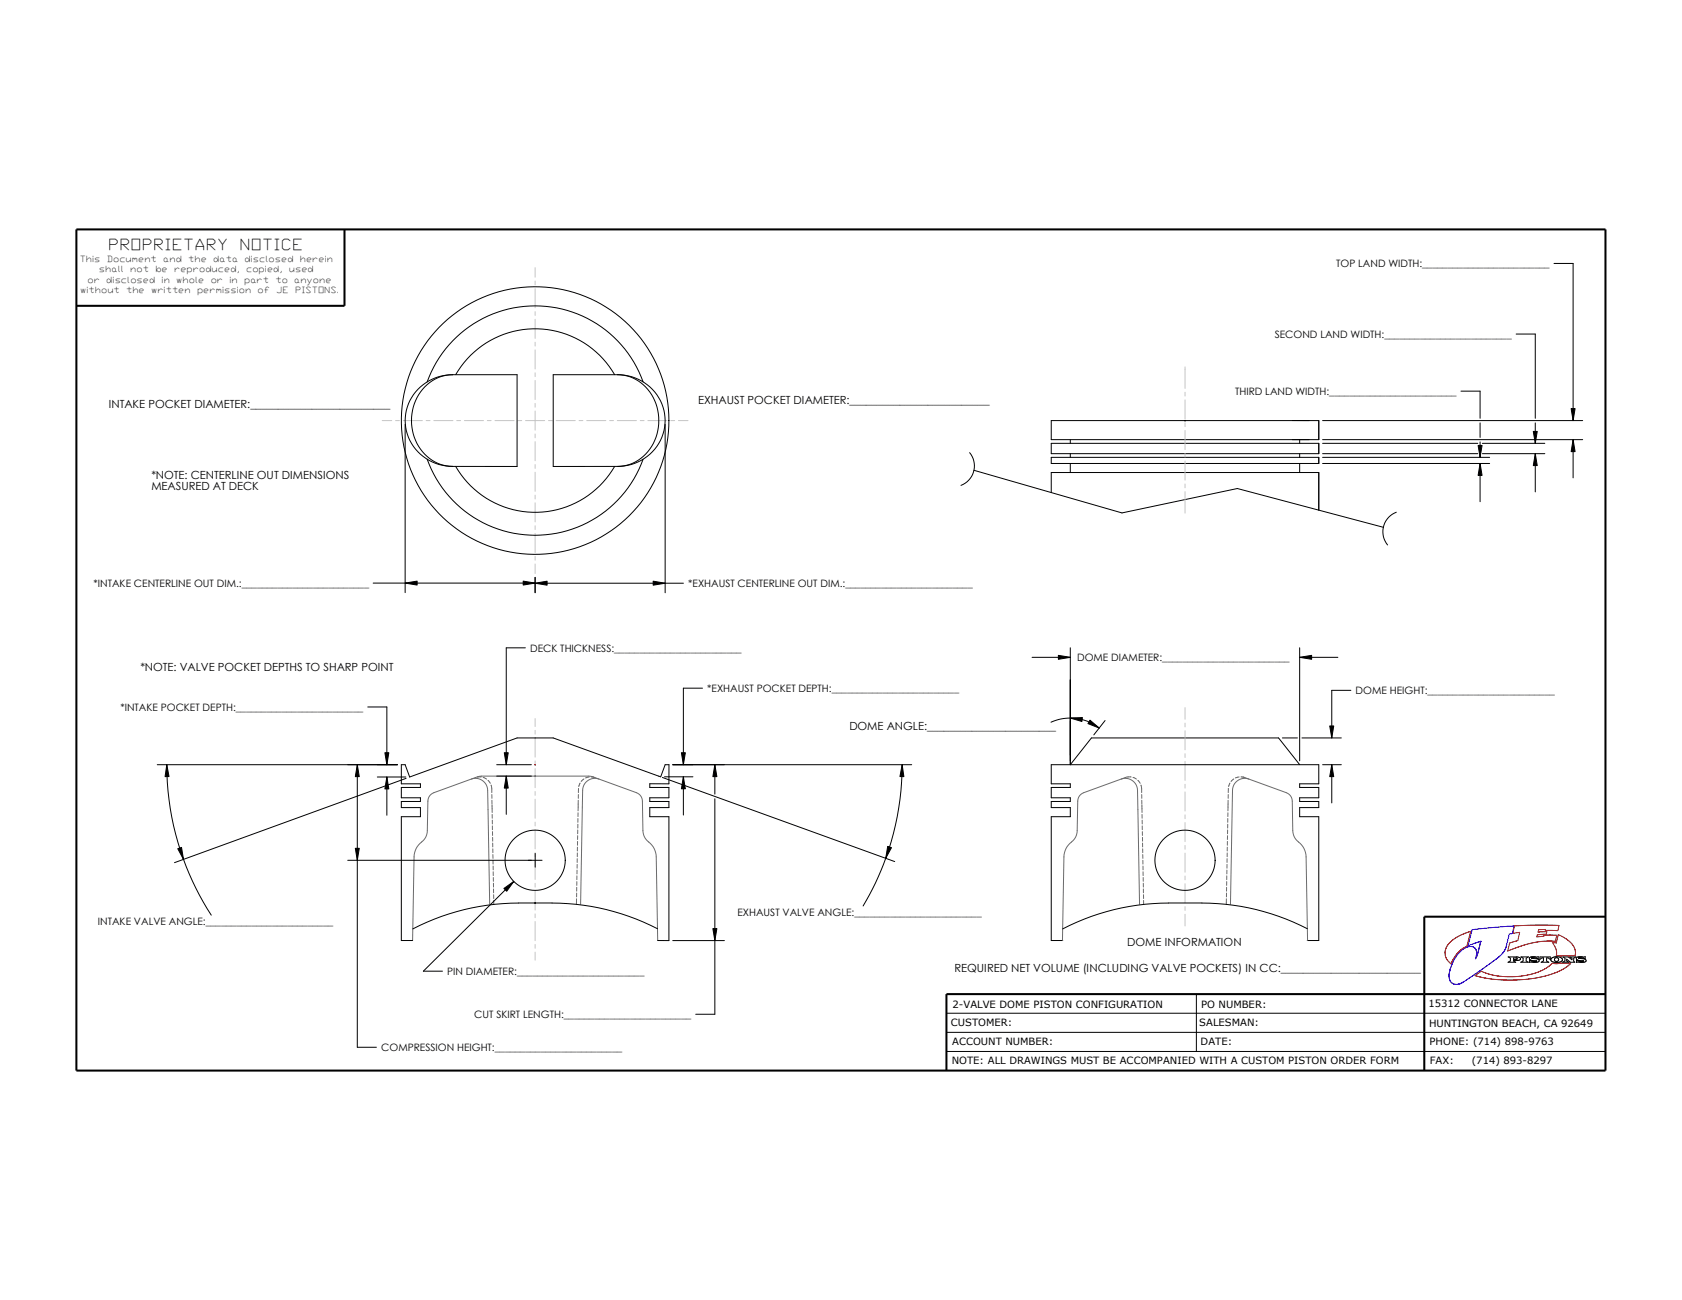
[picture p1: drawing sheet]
<svg xmlns="http://www.w3.org/2000/svg" width="559mm" height="432mm" viewBox="0 0 559 432" stroke-linecap="round" stroke-linejoin="round" font-family="sans-serif">
<g fill="none" stroke="#c4c4c4" stroke-width=".33">
<path d="M177.8 88.9v3.2M177.8 93.3v1.3M177.8 95.9v6.3M177.8 103.5v1.3M177.8 106v6.4M177.8 113.7v1.2M177.8 116.2v6.4M127 139.7h3.2M131.4 139.7h1.3M134 139.7h6.3M141.6 139.7h1.3M144.1 139.7h6.4"/>
<path d="M151.7 139.7h1.3M154.3 139.7h6.3M161.9 139.7h1.3M164.4 139.7h6.4M172.1 139.7h1.2M174.6 139.7h6.4M177.8 123.8v1.3M177.8 126.4v6.3M177.8 134v1.3M177.8 136.5v6.4M182.2 139.7h1.3M184.8 139.7h6.3"/>
<path d="M192.4 139.7h1.3M194.9 139.7h6.4M202.5 139.7h1.3M205.1 139.7h6.3M212.7 139.7h1.3M215.2 139.7h6.4M222.9 139.7h1.2M225.4 139.7h3.2M393.7 121.9v7.1M393.7 130.3v1.3M393.7 132.8v6.4M177.8 144.1v1.3"/>
<path d="M177.8 146.7v6.3M177.8 154.3v1.3M177.8 156.8v6.4M393.7 140.4v1.3M393.7 143v6.3M393.7 150.6v1.3M393.7 153.1v6.4M177.8 164.5v1.2M177.8 167v6.4M177.8 174.6v1.3M177.8 177.2v6.3M393.7 160.8v1.2"/>
<path d="M393.7 163.3v7.2M177.8 184.8v1.3M177.8 187.3v3.2M177.8 238.7v2.6M393.7 235v3.9M177.8 242.6v1.3M177.8 245.1v6.4M177.8 252.8v1.2M177.8 255.3v6.3M393.7 240.2v1.2M393.7 242.7v6.4M393.7 250.3v1.3"/>
<path d="M393.7 252.9v6.3M177.8 262.9v1.3M177.8 265.5v6.3M177.8 273.1v1.2M177.8 275.6v6.4M393.7 260.5v1.3M393.7 263v6.4M393.7 270.7v1.2M393.7 273.2v6.3M177.8 283.2v1.3M177.8 285.8v6.3M177.8 293.4v1.3"/>
<path d="M177.8 295.9v6.4M393.7 280.8v1.3M393.7 283.4v6.3M393.7 291v1.2M393.7 293.5v6.4M177.8 303.6v1.2M177.8 306.1v6.3M177.8 313.7v1.3M177.8 316.3v2.6M393.7 301.1v1.3M393.7 303.7v3.9"/>
</g>
<g fill="none" stroke="#000" stroke-width=".33">
<path d="M516.3 87.5h6.3v52.2M503.7 111h6.4v27.9M141.9 126.8a38.1 38.1 0 0 1 35.9-25.2 38.1 38.1 0 0 1 35.9 25.2M150.4 124.5a15.2 15.2 0 0 0-15.8 15.2 15.2 15.2 0 0 0 15.8 15.2M150.4 124.5a14.7 14.7 0 0 0-13.7 16.3 14.4 14.4 0 0 0 13.7 14.1M150.4 124.5h21.4v30.4h-21.4M151.4 124.4a30.5 30.5 0 0 1 52.8 0M183.8 124.5h21.3a14.7 14.7 0 0 1 13.7 16.3 14.4 14.4 0 0 1-13.7 14.1h-21.3zM205.1 124.4a15.2 15.2 0 0 1 15.3 11.1 15.2 15.2 0 0 1-7.3 17.4l-3.3 1.4-4.7 .6M349.2 139.7h88.9v6.3h-88.9zM393.6 139.6l.2 .2M393.7 139.6v.2"/>
<path d="M393.8 139.6l-.2 .2M429.3 139.7h5.7M439.4 139.7h86.4M485.4 129.9h6.3v9M522 135.7h1.3l-.7 4zM134.6 141v55.9M141.9 152.5a38.1 38.1 0 0 0 35.9 25.3 38.1 38.1 0 0 0 35.9-25.3M151.4 154.9a30.5 30.5 0 0 0 52.8 0M221 141v55.9M322.1 150.3a6.9 6.9 0 0 1-2.8 10.9M323.6 156.2l49.1 14.2 38.4-8.1 48.5 12.9M349.2 151.9h88.9v2h-88.9z"/>
<path d="M349.2 147.3h88.9v3.4h-88.9zM355.6 146v1.3M355.6 150.7v1.2M355.6 153.9v3.1M431.8 146v1.3M431.8 150.7v1.2M431.8 153.9v3.1M439.4 151.9h55.5M439.4 153.9h55.5M439.4 150.7h51.6M439.4 147.3h51.6M439.4 146h86.4"/>
<path d="M491.1 148h1.3l-.7 3.9zM491.7 153.9l.7 4h-1.3zM491.7 140.5v4.8M491.7 146.8v5.1M491.7 153.9v12.7M492.5 150.7h20.7M492.5 147.3h20.7M509.4 143.3h1.3l-.6 4zM510.1 150.7l.6 3.9h-1.3zM510.1 140.5v4.8M510.1 146.8v.5M510.1 150.7v12.7"/>
<path d="M522.6 146l.7 4h-1.3zM522.6 146v12.7M349.2 163.6v-6.6h88.9v12.4M463.9 170.1a6.9 6.9 0 0 0-2.9 10.9M124 193.7h103.1M134.6 193.7l4-.7v1.3zM173.8 193l4 .7-4 .6zM177.8 193.7l4-.7v1.4zM177.8 191.8v5.1M217 193l4 .7-4 .7zM174.5 215.2h-6.3v38.8M342.9 218.3h12.7"/>
<path d="M351.6 217.7l4 .6-4 .7zM355.6 215.2v38.8l7-8.9h62.2l7 8.9M431.8 218.3l4-.6v1.3zM431.8 215.2v37.5M431.8 218.3h12.7M122.2 234.8h6.3v19.2M233.4 228.6h-6.4v25.4M349.2 239.9a15.6 15.6 0 0 1 16 1.9M355.6 238.5l4-.2-.2 1.3zM362.1 239.2l3.1 2.6-3.8-1.5zM367.1 239.3l-3.7 4.8M448.8 229.3h-6.4v15.8"/>
<path d="M52.2 254h79.9M55.4 254l.8 3.9-1.4 .1zM55.4 254a92 92 0 0 0 14.8 50M118.7 254l.7 4h-1.4zM118.7 254v93.9h6.4M125.3 258.1h9.5M127.9 250h1.3l-.7 4zM128.5 258.1l.7 3.9h-1.3zM128.5 258.1v2M134.9 258.5l-76.9 28M165 254h11.5M165 257.8h11.5"/>
<path d="M167.5 250h1.3l-.6 4zM168.2 257.8l.6 4h-1.3zM168.2 257.8v12.7M220.1 258.2l77.1 28M220.8 258h9.4M223.5 254h79.4M226.4 250h1.3l-.7 4zM227 258l.7 4h-1.3zM227 258v2M237.5 254l.7 4h-1.4zM237.5 254v9.8M299.7 254l.6 4-1.3-.1z"/>
<path d="M299.7 254a91.3 91.3 0 0 1-13 46.9M426 245.1h5M432.5 245.1h13.1M439.4 254h6.2M441.8 241.1h1.3l-.7 4zM442.4 254l.7 4h-1.3zM442.4 254v12.7M128.5 261.6v9.2M227 261.5v9.2M237.5 265.3v71.6h-6.4M59.1 281.9l1.2-.4 .7 3.9zM115.5 285.8h64.6"/>
<path d="M118 281.8h1.4l-.7 4zM167.4 295.1l3.3-2.3-2.4 3.2zM170.7 292.8l-30 29.8h6.3M177.8 283.5v4.5M177.8 299.9l-.1 .1M294.9 281.1l1.3 .5-1.9 3.5zM137.1 312.4h-3.8v-41.1h6.4v-3.1h-6.4v-2h6.4v-1.2h-6.4v-3.4h6.4v-1.2h-6.4v-6.4h1.3l1.5 4.1 35.7-13h12l35.7 12.9 1.5-4h1.2v6.4l-6.3-.1v1.3h6.3v3.4h-6.3v1.2h6.3v2h-6.3v3.1h6.3v41.1h-3.7M177.8 300h.1M218.4 308.5a76.5 76.5 0 0 0-35-8.6 147.1 147.1 0 0 0-18.9 .5 77.1 77.1 0 0 0-27.4 8.1M223.5 312.4h17.2M236.8 308.4h1.4l-.7 4zM353.1 312.4h-3.9v-41.1h6.4v-3.1h-6.4v-2h6.4v-1.2h-6.4v-3.4h6.4v-1.2h-6.4v-6.4h88.9v6.4h-6.3v1.2h6.3v3.4h-6.3v1.2h6.3v2h-6.3v3.1h6.3v41.1h-3.8"/>
<path d="M434.3 308.5a76.6 76.6 0 0 0-35-8.6 147.1 147.1 0 0 0-18.9 .5 77.1 77.1 0 0 0-27.4 8.1M501.1 317.8l3.2 .1 .6 .2 .3 .4-.6 .5h-1.8l.8 .6h-2.6l.8-.4v-.9zM502.8 318.2h1l.3 .2-.3 .3h-1zM505.3 317.8h2.5l-.8 .5v.9l.7 .4h-2.5l.8-.4v-.9zM508.8 318.2v.1M508.8 318.2l1-.1 1.2 .4v-.7l-.5 .1a1.85 1.85 0 0 0-2.4 .5 3 3 0 0 0 2.4 .8M508.8 318.2h.1M508.8 318.3h.1M508.9 318.3l2 .2 .5 .6a2.29 2.29 0 0 1-2.7 .4l-.6 .2 .1-.9 .8 .5h1.5M510.5 319.2v.1M511.6 317.8h3.4l.1 .9-.8-.5h-.5v1l.7 .4h-2.5l.8-.4v-1h-.5l-.8 .5zM515.5 318.2l1.3-.4a1.71 1.71 0 0 1 2.2 1.2 2.81 2.81 0 0 1-3.8-.1z"/>
<path d="M519.2 317.8h1.8l1.2 1v-.5l-.7-.5h2.1l-.8 .5v.9l.4 .4h-1.5l-1.2-1v.6l.7 .4h-2l.7-.4v-.9zM523.7 318.1l.8-.3h2.1v.7l-.6-.3a1.23 1.23 0 0 0-1.6 .1h.2a2.91 2.91 0 0 1 2.4 .8 2.32 2.32 0 0 1-2.7 .4l-.6 .2 .1-.9 1.1 .5 1.2-.1-.3-.1a2.1 2.1 0 0 1-2.1-.7zM524.4 318.2h.1M314.4 336.6h219M397.5 330.2v19.1M314.4 349.3h219M314.4 342.9h219"/>
<circle cx="177.8" cy="139.7" r="44.4"/>
<circle cx="177.8" cy="285.7" r="10"/>
<circle cx="393.7" cy="285.7" r="10"/>
<circle cx="517.1" cy="318.7" r=".67"/>
</g>
<g fill="none" stroke="#6a6a6a" stroke-width=".33">
<path d="M156.6 258.8a4 4 0 0 1 5.4 3.7l.7 38.1M158 258.2l-.1 .1M159.9 258.1h-1.3M160.5 258.2l1.1 .6M162.1 259.2l.8 1M177.8 257.9h.1M177.8 257.7l-.1 .2M194 258.7l-.9 .9M195.8 258.1l-1.3 .3M196.4 258l1.3 .3M199 258.8a4 4 0 0 0-5.4 3.7l-.7 37.9M372.5 258.8a4 4 0 0 1 5.4 3.7l.7 37.9"/>
<path d="M373.9 258.2l-.1 .1M374.5 258l-14.5 5.3a3 3 0 0 0-1.9 2.8l-.2 9.7a5.1 5.1 0 0 1-2.5 4.3l-1.3 1.8-.6 2-.5 28.5M375.8 258.1h-1.3M376.4 258.2l1.1 .6M378 259.2l.8 1M409.9 258.7l-.9 .9M411.7 258.1l-1.3 .3M412.3 258l1.3 .3M412.9 258l14.4 5.3a3 3 0 0 1 2 2.8l.2 9.7a5.2 5.2 0 0 0 2.4 4.3l1.3 1.8 .7 2 .5 28.5M414.9 258.8a4 4 0 0 0-5.4 3.7l-.7 37.9M140.1 279.7a4.7 4.7 0 0 0 1.9-3.9l.2-9.7a3 3 0 0 1 1.9-2.8l14.6-5.3 1.3-.2h36l15.4 5.5a3 3 0 0 1 2 2.8l.2 9.7a5.2 5.2 0 0 0 2.4 4.3l1.3 1.8 .7 2 .5 28.5M140.1 279.7a6.3 6.3 0 0 0-2.5 4.9l-.5 27.8"/>
<path d="M163.2 260.8l.2 2.5M163.4 263.9v1.3M163.4 265.8v1.3M163.5 267.4v2.5M163.5 270.5v1.3M163.6 272.4v1.3M163.6 274.3v1.3M163.6 276.2v1.3M163.7 278.1v1.3M191.9 279.5v1.3M191.9 277.6v1.3M191.9 275.7v1.2"/>
<path d="M192 273.8v1.2M192 271.9v1.2M192 270v1.2M192.1 265.8l-.1 3.5M192.2 263.9l-.1 1.3M192.2 261.9v1.4M192.7 260.1l-.4 1.2M379.1 260.8l.2 2.5M379.3 263.9v1.3M379.3 265.8v1.3M379.4 267.4v2.5M379.4 270.5v1.3"/>
<path d="M379.5 272.4v1.3M379.5 274.3v1.3M379.5 276.2v1.3M379.6 278.1v1.3M407.8 279.5v1.3M407.8 277.6v1.3M407.8 275.7v1.2M407.9 273.8v1.2M407.9 271.9v1.2M407.9 270v1.2M408 265.8l-.1 3.5M408 263.9v1.3"/>
<path d="M408.1 261.9l-.1 1.4M408.6 260.1l-.4 1.2M163.7 280v1.3M163.7 281.9v1.3M163.7 283.8l.1 1.3M163.8 285.8v1.2M163.8 287.7l.1 1.2M163.9 289.6v1.2M163.9 291.5v1.2M163.9 293.4l.1 1.2M164 295.3v1.2M164 297.2v1.3"/>
<path d="M164 299.1v1.3M191.5 298.5v1.9M191.6 296.6v1.3M191.6 294.7v1.3M191.6 292.8v1.3M191.7 290.9l-.1 1.3M191.7 289v1.3M191.7 287.1v1.3M191.8 285.2l-.1 1.3M191.8 283.3v1.3M191.8 281.4v1.3M379.6 280v1.3"/>
<path d="M379.6 281.9v1.3M379.6 283.8l.1 1.3M379.7 285.8v1.2M379.7 287.7v1.2M379.7 289.6l.1 1.2M379.8 291.5v1.2M379.8 293.4l.1 1.2M379.9 295.3v1.2M379.9 297.2v1.3M379.9 299.1l.1 1.3M407.4 298.5v1.9M407.5 296.6v1.3"/>
<path d="M407.5 294.7v1.3M407.5 292.8v1.3M407.6 290.9l-.1 1.3M407.6 289v1.3M407.6 287.1v1.3M407.7 285.2l-.1 1.3M407.7 283.3v1.3M407.7 281.4v1.3"/>
</g>
<path d="M25.4 76.2h508v279.4h-508zM114.4 76.2v25.4h-89M533.4 304.5h-60.2v51.1M533.4 330.2h-219v25.4" fill="none" stroke="#000" stroke-width=".68" stroke-linecap="butt"/>
<path d="M177.7 254h.2M177.8 254.1h.1M177.8 253.9l-.1 .2M481.7 313.1l3.1-2.2 3.8-1.5-1.3 4.9-.9 .4a11 11 0 0 0-4.3 5.5 4.4 4.4 0 0 1-2-4.4l.5-1.3zM503.1 307.6l7.2-.3 7.6 .1-.4 1.7-4.1-.1v-.3l-2.2 .1-.2 .8 2.9-.2-.2 .9-3 .2-.1 .7 .8-.1a1.2 1.2 0 0 0 1.6-.5l4.2 .1-.5 2-3.5-.1-3.3 .4-3.9 1-5.1 1.9 .6-2.7 2.8-.8 .6-2.7-2.3 .3zM517.7 310.4l1.2 .6a6.4 6.4 0 0 1 4.4 6.1v.3l-1.9 .2-2.6-.2-.1 .3-1.7-.4a4 4 0 0 0-.5-3l-.8-1.3 1.3 .2zM490 324.1l2.2-1.5 2.5 1 3 .6 3.1 .2 4.3-.1 3.1-.6 2.8-.8 2.1-1 1.8-1.2a1.67 1.67 0 0 1 2-.6l1.8-.2 2.5 .1 .2-.2 .4 .2-2.3 1.8-3.3 1.5-3.9 1.1-4 .7-4.3 .4h-5.2l-5-.5z" fill="none" stroke="#f00" stroke-width=".33"/>
<g fill="none" stroke="#0000e1" stroke-width=".33">
<path d="M487.9 314.5a10.4 10.4 0 0 0-6.1 7.3M487.9 314.5h.1M487.9 314.5a1.99 1.99 0 0 1 2.7 1.8l-.4 2.2M489.1 308.8l13.9-1.2-.5 2.4-1.1 .3-1.1 4.3M489.1 308.8l-1.4 5.3 4.3-1.5M490.2 318.5h.1M492 312.6l-1.1 4.4-.7 1.5M492 312.6l-1 3.9M492 312.6l-1 .4M500.3 314.6a14 14 0 0 1-5.7 5.8l-8.7 5.9-1.7 .7a2.28 2.28 0 0 1-2.7-1.9l-.1-1.3 .4-1.8M500.3 314.6h.1M481.5 323.5v.1"/>
<path d="M481.6 322.7v.1M481.8 322h.1M481.8 321.9v.1M481.8 321.8v.1M485.7 326.5h-.1"/>
</g>
<g fill="#000">
<path d="M522 135.7h1.3l-.7 4zM491.1 148h1.3l-.7 3.9zM491.7 153.9l.7 4h-1.3zM509.4 143.3h1.3l-.6 4zM510.1 150.7l.6 3.9h-1.3zM522.6 146l.7 4h-1.3zM134.6 193.7l4-.7v1.3zM173.8 193l4 .7-4 .6zM177.8 193.7l4-.7v1.4zM217 193l4 .7-4 .7zM351.6 217.7l4 .6-4 .7zM431.8 218.3l4-.6v1.3z"/>
<path d="M355.6 238.5l4-.2-.2 1.3zM55.4 254l.8 3.9-1.4 .1zM118.7 254l.7 4h-1.4zM128.5 258.1l.7 3.9h-1.3zM127.9 250h1.3l-.7 4zM167.5 250h1.3l-.6 4zM168.2 257.8l.6 4h-1.3zM227 258l.7 4h-1.3zM226.4 250h1.3l-.7 4zM237.5 254l.7 4h-1.4zM299.7 254l.6 4-1.3-.1zM362.1 239.2l3.1 2.6-3.8-1.5z"/>
<path d="M442.4 254l.7 4h-1.3zM441.8 241.1h1.3l-.7 4zM59.1 281.9l1.2-.4 .7 3.9zM118 281.8h1.4l-.7 4zM167.4 295.1l3.3-2.3-2.4 3.2zM294.9 281.1l1.3 .5-1.9 3.5zM236.8 308.4h1.4l-.7 4z"/>
</g>
<g font-size="5">
<text x="36.5" y="83.2">PROPRIETARY</text>
<text x="80.2" y="83.2">NOTICE</text>
</g>
<g font-size="3.7">
<text x="36.1" y="135.5">INTAKE POCKET DIAMETER:_________________________</text>
<text x="232" y="134.2">EXHAUST POCKET DIAMETER:_________________________</text>
<text x="50.3" y="159.3">*NOTE: CENTERLINE OUT DIMENSIONS</text>
<text x="50.3" y="162.8">MEASURED AT DECK</text>
<text x="46.7" y="222.9">*NOTE: VALVE POCKET DEPTHS TO SHARP POINT</text>
<text x="282.2" y="242.5">DOME ANGLE:_______________________</text>
<text x="374.5" y="314.3">DOME INFORMATION</text>
<text x="317.1" y="322.7">REQUIRED NET VOLUME (INCLUDING VALVE POCKETS) IN CC:_________________________</text>
</g>
<g font-size="3.4">
<text x="443.9" y="88.8">TOP LAND WIDTH:_________________________</text>
<text x="423.5" y="112.2">SECOND LAND WIDTH:_________________________</text>
<text x="410.3" y="131.2">THIRD LAND WIDTH:_________________________</text>
<text x="31.1" y="195">*INTAKE CENTERLINE OUT DIM.:_________________________</text>
<text x="228.6" y="195">*EXHAUST CENTERLINE OUT DIM.:_________________________</text>
<text x="176.1" y="216.5">DECK THICKNESS:_________________________</text>
<text x="357.8" y="219.6">DOME DIAMETER:_________________________</text>
<text x="235" y="229.9">*EXHAUST POCKET DEPTH:_________________________</text>
<text x="450.4" y="230.6">DOME HEIGHT:_________________________</text>
<text x="40" y="236.1">*INTAKE POCKET DEPTH:_________________________</text>
<text x="245" y="304.2">EXHAUST VALVE ANGLE:_________________________</text>
<text x="32.5" y="307.3">INTAKE VALVE ANGLE:_________________________</text>
<text x="148.6" y="323.9">PIN DIAMETER:_________________________</text>
<text x="157.5" y="338.2">CUT SKIRT LENGTH:_________________________</text>
<text x="126.6" y="349.1">COMPRESSION HEIGHT:_________________________</text>
</g>
<g font-size="3.3">
<text x="316.5" y="334.8">2-VALVE DOME PISTON CONFIGURATION</text>
<text x="399" y="334.8">PO NUMBER:</text>
<text x="474.6" y="334.6">15312 CONNECTOR LANE</text>
<text x="315.9" y="340.8">CUSTOMER:</text>
<text x="398.4" y="340.8">SALESMAN:</text>
<text x="474.8" y="341">HUNTINGTON BEACH, CA 92649</text>
<text x="316.3" y="347.2">ACCOUNT NUMBER:</text>
<text x="398.9" y="347.2">DATE:</text>
<text x="475" y="347.2">PHONE: (714) 898-9763</text>
<text x="316.2" y="353.4">NOTE: ALL DRAWINGS MUST BE ACCOMPANIED WITH A CUSTOM PISTON ORDER FORM</text>
<text x="475.1" y="353.4">FAX:</text>
<text x="488.9" y="353.4">(714) 893-8297</text>
</g>
<g font-size="2.8">
<text x="26.8" y="87">This</text>
<text x="35.8" y="87">Document</text>
<text x="54.5" y="87">and</text>
<text x="62.9" y="87">the</text>
<text x="71.2" y="87">data</text>
<text x="81.6" y="87">disclosed</text>
<text x="99.9" y="87">herein</text>
<text x="29.4" y="93.9">or</text>
<text x="33.2" y="90.4">shall</text>
<text x="35.6" y="93.9">disclosed</text>
<text x="43.6" y="90.4">not</text>
<text x="51.9" y="90.4">be</text>
<text x="54" y="93.9">in</text>
<text x="58.2" y="90.4">reproduced,</text>
<text x="58.9" y="93.9">whole</text>
<text x="70.3" y="93.9">or</text>
<text x="76.6" y="93.9">in</text>
<text x="81.4" y="93.9">part</text>
<text x="82.1" y="90.4">copied,</text>
<text x="91.8" y="93.9">to</text>
<text x="96.3" y="90.4">used</text>
<text x="98.1" y="93.9">anyone</text>
<text x="27" y="97.3">without</text>
<text x="42.2" y="97.3">the</text>
<text x="50.5" y="97.3">written</text>
<text x="65.8" y="97.3">permission</text>
<text x="85.9" y="97.3">of</text>
<text x="92.1" y="97.3">JE</text>
<text x="98.4" y="97.3">PISTONS.</text>
</g>
</svg>
